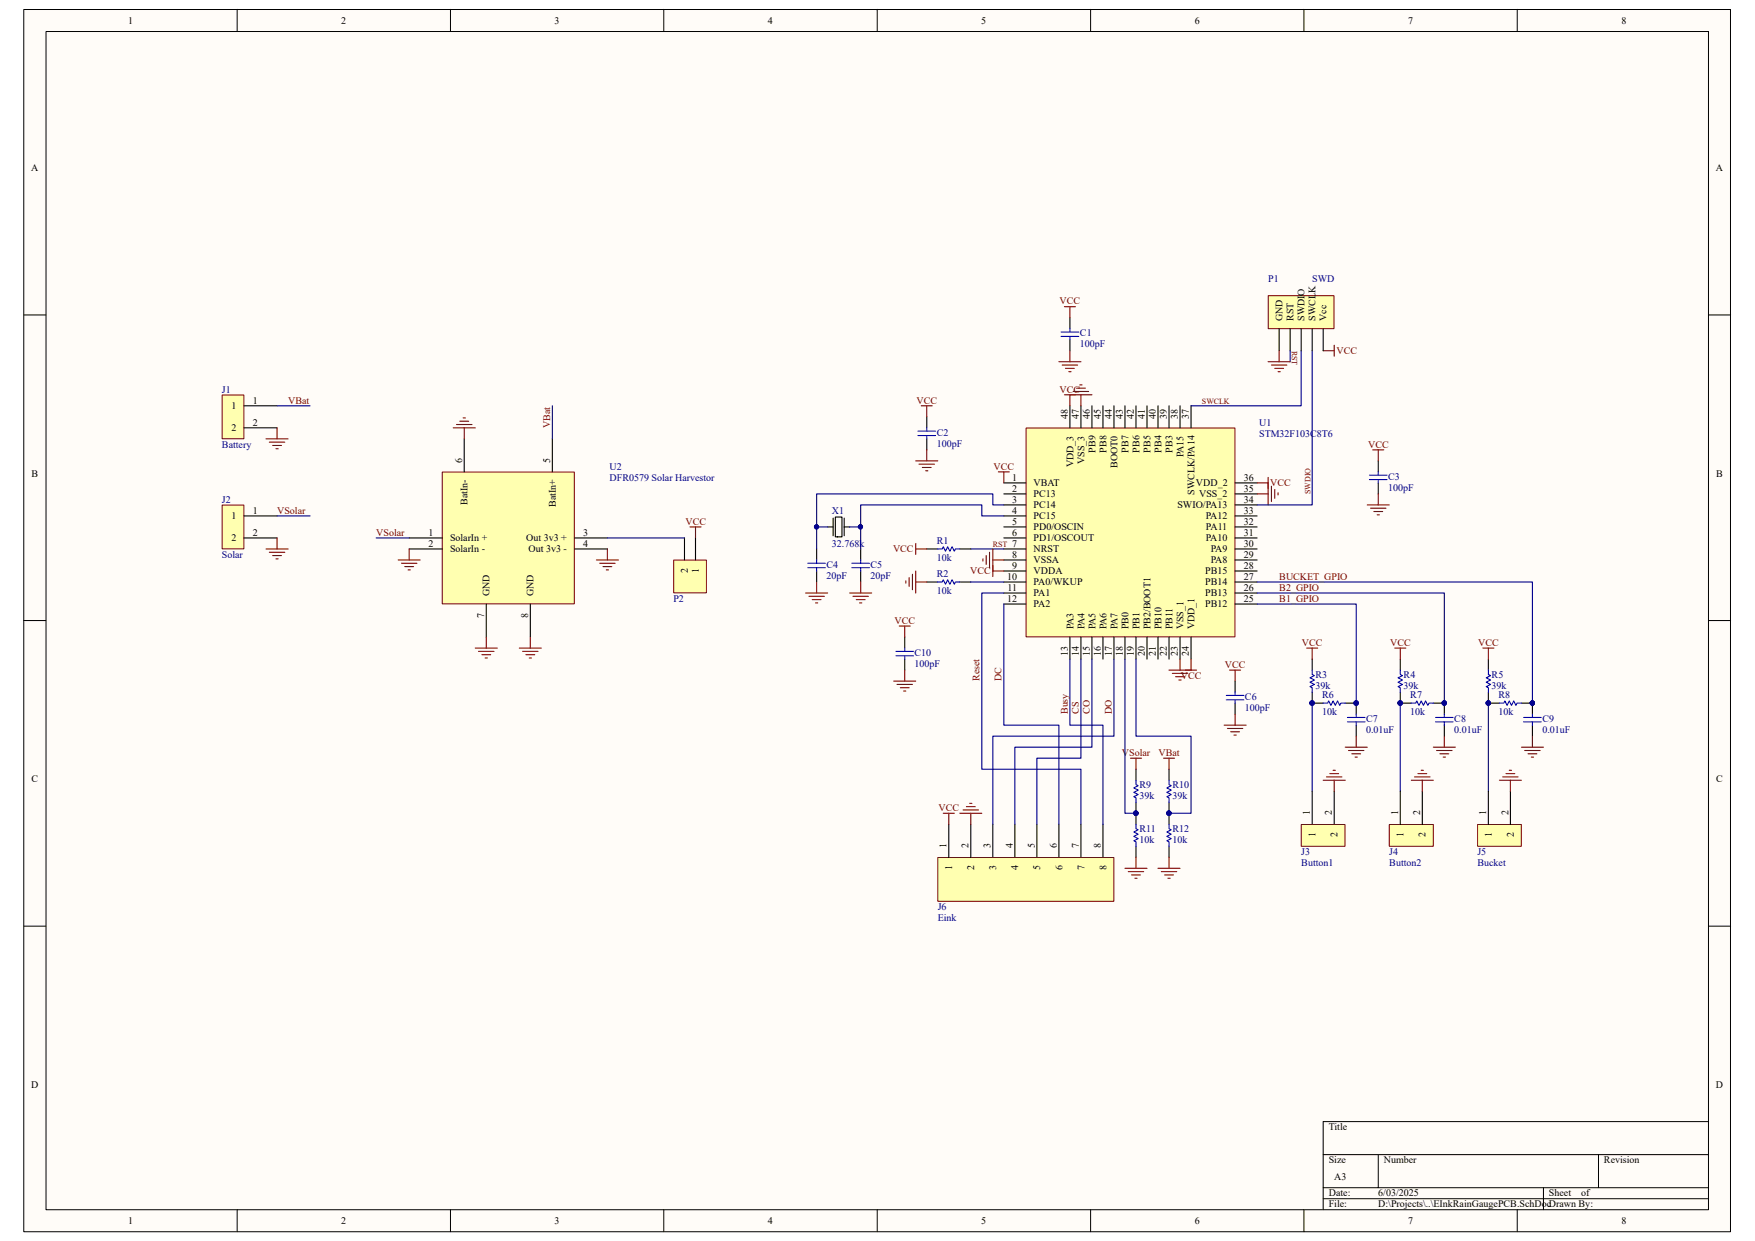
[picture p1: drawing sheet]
<svg xmlns="http://www.w3.org/2000/svg" width="297mm" height="210mm" viewBox="0 0 297 210" stroke-linecap="round" stroke-linejoin="round" font-family="sans-serif">
<path d="M4.1 1.7h288.8v206.7h-288.8z" fill="#fffcf8"/>
<path d="M4 1.6h288.9v206.8h-288.9z" fill="none" stroke="#000" stroke-width=".17"/>
<path d="M7.8 5.4h281.3v199.3h-281.3z" fill="#fffcf8"/>
<g fill="none" stroke="#000" stroke-width=".17">
<path d="M7.8 5.3h281.3v199.4h-281.3zM40.1 1.6v3.7M76.2 1.6v3.7M112.3 1.6v3.7M148.5 1.6v3.7M184.6 1.6v3.7M220.7 1.6v3.7M256.8 1.6v3.7M4 53.3h3.7M289.2 53.3h3.7M4 105h3.7M289.2 105h3.7"/>
<path d="M4 156.7h3.7M289.2 156.7h3.7M223.9 195.4h65.3M233.3 195.4v5.6M270.5 195.4v5.6M289.2 189.8h-65.3v14.9M40.1 204.7v3.7M76.2 204.7v3.7M112.3 204.7v3.7M148.5 204.7v3.7M184.6 204.7v3.7M220.7 204.7v3.7"/>
<path d="M223.9 201h65.3M223.9 202.9h65.3M256.8 204.7v3.7M261.2 201v3.7"/>
</g>
<path d="M156.8 70.5v1.9M156.8 74.3v1.8" fill="none" stroke="#000" stroke-width=".19"/>
<path d="M155.4 73h2.9M155.4 73.7h2.9M156.8 72.4v.6M156.8 73.7v.6" fill="none" stroke="#00f" stroke-width=".19"/>
<path d="M155 78h3.7M155.5 78.6h2.6M155.9 68.7h1.9M156.1 79.1h1.5M156.7 79.7h.3M156.8 68.7v1.8M156.8 76.1v1.9" fill="none" stroke="#800000" stroke-width=".19"/>
<path d="M74.9 79.9h22.3v22.3h-22.3z" fill="#ffffb0"/>
<path d="M74.8 79.9h22.4v22.3h-22.4z" fill="none" stroke="#800000" stroke-width=".17"/>
<path d="M78.6 74.3v5.6M93.5 74.3v5.6M69.2 91h5.6M69.2 92.9h5.6M97.2 91h5.6M97.2 92.9h5.6M82.3 102.2v5.6M89.7 102.2v5.6" fill="none" stroke="#000" stroke-width=".19"/>
<g fill="none" stroke="#800000" stroke-width=".19">
<path d="M76.7 72.4h3.7M77.3 71.8h2.6M77.8 71.3h1.5M78.4 70.7h.4M78.6 72.4v1.9M67.4 94.8h3.7M67.9 95.3h2.7M68.5 95.9h1.5M69.1 96.4h.3M69.2 92.9v1.9M100.9 94.8h3.8M101.5 95.3h2.6"/>
<path d="M102 95.9h1.5M102.6 96.4h.4M102.8 92.9v1.9M80.4 109.7h3.8M81 110.2h2.6M81.5 110.8h1.5M82.1 111.4h.4M82.3 107.8v1.9M87.9 109.7h3.7M88.4 110.2h2.7M89 110.8h1.5M89.6 111.4h.3"/>
<path d="M89.7 107.8v1.9"/>
</g>
<path d="M93.5 68.7v5.6M63.7 91h5.5" fill="none" stroke="#000080" stroke-width=".19"/>
<path d="M37.6 85.5h3.7v7.4h-3.7z" fill="#ffffb0"/>
<path d="M37.6 85.5h3.7v7.4h-3.7z" fill="none" stroke="#800000" stroke-width=".17"/>
<path d="M41.3 87.3h5.6M41.3 91h5.6" fill="none" stroke="#000" stroke-width=".19"/>
<path d="M37.6 66.9h3.7v7.4h-3.7z" fill="#ffffb0"/>
<path d="M37.6 66.8h3.7v7.5h-3.7z" fill="none" stroke="#800000" stroke-width=".17"/>
<path d="M41.3 68.7h5.6M41.3 72.4h5.6M138.2 92.9v1.9M138.2 96.6v1.9M140.1 89.2h.9M141 87.7v3M141.4 87.5h1.1v3.4h-1.1zM142.9 89.2h.9M142.9 87.7v3M145.7 92.9v1.9M145.7 96.6v1.9" fill="none" stroke="#000" stroke-width=".19"/>
<path d="M46.9 68.7h5.6M46.9 87.3h5.6" fill="none" stroke="#000080" stroke-width=".19"/>
<path d="M45 74.3h3.7M45.6 74.8h2.6M46.1 75.4h1.5M46.7 75.9h.4M46.9 72.4v1.9M45 92.9h3.7M45.6 93.5h2.6M46.1 94h1.5M46.7 94.6h.4M46.9 91v1.9" fill="none" stroke="#800000" stroke-width=".19"/>
<path d="M136.7 95.3h3M136.7 96.1h3M138.2 94.8v.5M138.2 96.1v.5M144.2 95.3h3M144.2 96.1h3M145.7 94.8v.5M145.7 96.1v.5" fill="none" stroke="#00f" stroke-width=".19"/>
<path d="M173.7 72.5h35.3v35.3h-35.3z" fill="#ffffb0"/>
<path d="M173.7 72.4h35.3v35.4h-35.3z" fill="none" stroke="#800000" stroke-width=".17"/>
<g fill="none" stroke="#000" stroke-width=".19">
<path d="M181.1 68.7v3.7M182.9 68.7v3.7M184.8 68.7v3.7M186.7 68.7v3.7M188.5 68.7v3.7M190.4 68.7v3.7M192.3 68.7v3.7M194.1 68.7v3.7M196 68.7v3.7M197.8 68.7v3.7M199.7 68.7v3.7M201.6 68.7v3.7"/>
<path d="M169.9 81.7h3.7M169.9 83.6h3.7M169.9 85.4h3.7M169.9 87.3h3.7M169.9 89.2h3.7M169.9 91h3.7M169.9 92.9h3.7M169.9 94.8h3.7M169.9 96.6h3.7M169.9 98.5h3.7M209 81.7h3.8M209 83.6h3.8"/>
<path d="M209 85.4h3.8M209 87.3h3.8M209 89.2h3.8M209 91h3.8M209 92.9h3.8M209 94.8h3.8M209 96.6h3.8M209 98.5h3.8M169.9 100.4h3.7M169.9 102.2h3.7M181.1 107.8v3.7M182.9 107.8v3.7"/>
<path d="M184.8 107.8v3.7M186.7 107.8v3.7M188.5 107.8v3.7M190.4 107.8v3.7M192.3 107.8v3.7M194.1 107.8v3.7M196 107.8v3.7M197.8 107.8v3.7M199.7 107.8v3.7M201.6 107.8v3.7M209 100.4h3.8M209 102.2h3.8"/>
</g>
<path d="M169 79.9h1.8M169.9 79.9v1.8M138.2 98.5v1.9M145.7 98.5v1.9M136.3 100.4h3.8M136.9 100.9h2.6M137.5 101.5h1.5M138 102h.4M143.8 100.4h3.7M144.4 100.9h2.6M144.9 101.5h1.5M145.5 102h.3" fill="none" stroke="#800000" stroke-width=".19"/>
<path d="M169.9 85.4h-1.9v-1.8h-29.8v5.6M169.9 87.3h-3.7v-1.9h-20.5v3.8" fill="none" stroke="#000080" stroke-width=".19"/>
<g fill="#000080" stroke="#000080" stroke-width=".17">
<circle cx="138.2" cy="89.2" r=".35"/>
<circle cx="145.6" cy="89.2" r=".35"/>
</g>
<path d="M158.7 145.2h29.8v7.3h-29.8z" fill="#ffffb0"/>
<path d="M158.7 145.1h29.8v7.4h-29.8z" fill="none" stroke="#800000" stroke-width=".17"/>
<path d="M160.6 139.5v5.6M164.3 139.5v5.6M168 139.5v5.6M171.8 139.5v5.6M175.5 139.5v5.6M179.2 139.5v5.6M182.9 139.5v5.6M186.7 139.5v5.6" fill="none" stroke="#000" stroke-width=".19"/>
<path d="M223.9 59.4h1.9M225.8 58.4v1.9M212.8 81.7h1.8M212.8 83.6h1.8M214.6 80.8v4.6M215.2 82.3v2.6M215.7 82.8v1.5M216.3 83.4v.4" fill="none" stroke="#800000" stroke-width=".19"/>
<path d="M220.2 59.4v9.3h-18.6M222.1 59.4v26h-9.3" fill="none" stroke="#000080" stroke-width=".19"/>
<path d="M214.7 50.1h11.1v5.5h-11.1z" fill="#ffffb0"/>
<path d="M214.6 50h11.2v5.6h-11.2z" fill="none" stroke="#800000" stroke-width=".17"/>
<g fill="none" stroke="#000" stroke-width=".19">
<path d="M181.1 53.8v1.8M181.1 57.5v1.9M216.5 55.6v3.8M218.3 55.6v3.8M220.2 55.6v3.8M222.1 55.6v3.8M223.9 55.6v3.8M233.3 78v1.9M156.8 92.9h1.9M162.4 92.9h1.9M233.3 81.7v1.9M209 115.3v1.8"/>
<path d="M209 119v1.9M222.1 111.5v1.9M222.1 117.1v1.9h1.8M227.7 119h1.8v1.9M229.5 122.7v1.9"/>
</g>
<path d="M218.3 59.4v1.8M164.3 92.9h5.6M212.8 98.5h46.5v20.5M212.8 100.4h31.6v18.6M222.1 119v14.9" fill="none" stroke="#000080" stroke-width=".19"/>
<g fill="none" stroke="#800000" stroke-width=".19">
<path d="M180.1 51.9h1.9M181.1 51.9v1.9M181.1 59.4v1.8M216.5 59.4v1.8M179.2 61.2h3.7M179.8 61.8h2.6M180.1 66.8h4.7M180.3 62.3h1.5M180.9 62.9h.4M181.1 66.8v1.9M181.6 66.3h2.6M182.2 65.7h1.5"/>
<path d="M182.7 65.1h.4M182.9 66.8v1.9M214.6 61.2h3.7M215.2 61.8h2.6M215.7 62.3h1.5M216.3 62.9h.4M232.3 76.1h1.9M233.3 76.1v1.9M155 92v1.8M155 92.9h1.8M231.4 85.4h3.7M231.9 86h2.7"/>
<path d="M232.5 86.6h1.5M233.1 87.1h.3M233.3 83.6v1.8M197.8 113.4h4.7M198.4 114h2.6M199 114.5h1.5M199.5 115.1h.4M199.7 111.5v1.9M201.6 111.5v1.9M208.1 113.4h1.9M209 113.4v1.9M221.1 109.7h1.9"/>
<path d="M222.1 109.7v1.8M207.2 122.7h3.7M207.7 123.3h2.6M208.3 123.8h1.5M208.8 124.4h.4M209 120.9v1.8M227.7 126.4h3.7M228.2 127h2.6M228.8 127.6h1.5M229.3 128.1h.4M229.5 124.6v1.8"/>
</g>
<g fill="none" stroke="#00f" stroke-width=".19">
<path d="M179.6 56.2h3M179.6 56.9h3M181.1 55.6v.6M181.1 56.9v.6M233.3 79.9v.5M158.7 92.9h.8l.1-.4 .4 .8 .4-.8 .4 .8 .3-.8 .4 .8 .2-.4h.7M231.8 80.4h2.9M231.8 81.2h2.9M233.3 81.2v.5M207.5 117.7h3M207.5 118.4h3M209 117.1v.6"/>
<path d="M209 118.4v.6M222.1 113.4v.7l.3 .2-.7 .4 .7 .4-.7 .4 .7 .3-.7 .4 .4 .2v.7M223.9 119h.8l.2-.4 .3 .8 .4-.8 .4 .8 .4-.8 .3 .8 .2-.4h.8M228 121.4h3M228 122.2h3M229.5 120.9v.5M229.5 122.2v.5"/>
</g>
<g fill="#000080" stroke="#000080" stroke-width=".17">
<circle cx="244.4" cy="119" r=".35"/>
<circle cx="259.3" cy="119" r=".35"/>
<circle cx="229.5" cy="119" r=".35"/>
<circle cx="222" cy="119" r=".35"/>
</g>
<path d="M220.3 139.6h7.3v3.6h-7.3z" fill="#ffffb0"/>
<path d="M220.2 139.5h7.4v3.7h-7.4z" fill="none" stroke="#800000" stroke-width=".17"/>
<path d="M237 111.5v1.9M237 117.1v1.9h1.8M242.6 119h1.8v1.9M222.1 133.9v5.6M225.8 133.9v5.6M244.4 122.7v1.9" fill="none" stroke="#000" stroke-width=".19"/>
<path d="M212.8 102.2h16.7v16.8M237 119v14.9" fill="none" stroke="#000080" stroke-width=".19"/>
<g fill="#000080" stroke="#000080" stroke-width=".17">
<circle cx="229.5" cy="119" r=".35"/>
<circle cx="244.4" cy="119" r=".35"/>
<circle cx="237" cy="119" r=".35"/>
</g>
<path d="M236 109.7h1.9M237 109.7v1.8M223.9 132h3.8M224.5 131.5h2.6M225.1 130.9h1.4M225.6 130.4h.4M225.8 132v1.9M242.6 126.4h3.7M243.1 127h2.6M243.7 127.6h1.5M244.2 128.1h.4M244.4 124.6v1.8" fill="none" stroke="#800000" stroke-width=".19"/>
<path d="M237 113.4v.7l.4 .2-.8 .4 .8 .4-.8 .4 .8 .3-.8 .4 .4 .2v.7M238.8 119h.8l.2-.4 .3 .8 .4-.8 .4 .8 .4-.8 .3 .8 .2-.4h.8M242.9 121.4h3M242.9 122.2h3M244.4 120.9v.5M244.4 122.2v.5" fill="none" stroke="#00f" stroke-width=".19"/>
<path d="M235.2 139.6h7.4v3.6h-7.4z" fill="#ffffb0"/>
<path d="M235.1 139.5h7.5v3.7h-7.5z" fill="none" stroke="#800000" stroke-width=".17"/>
<path d="M251.9 111.5v1.9M251.9 117.1v1.9h1.9M257.5 119h1.8v1.9M237 133.9v5.6M240.7 133.9v5.6M259.3 122.7v1.9" fill="none" stroke="#000" stroke-width=".19"/>
<path d="M251 109.7h1.8M251.9 109.7v1.8M238.8 132h3.8M239.4 131.5h2.6M240 130.9h1.5M240.5 130.4h.4M240.7 132v1.9M257.5 126.4h3.7M258 127h2.6M258.6 127.6h1.5M259.2 128.1h.3M259.3 124.6v1.8" fill="none" stroke="#800000" stroke-width=".19"/>
<g fill="#000080" stroke="#000080" stroke-width=".17">
<circle cx="259.3" cy="119" r=".35"/>
<circle cx="251.9" cy="119" r=".35"/>
</g>
<path d="M251.9 113.4v.7l.4 .2-.8 .4 .8 .4-.8 .4 .8 .3-.8 .4 .4 .2v.7M253.8 119h.7l.2-.4 .4 .8 .3-.8 .4 .8 .4-.8 .3 .8 .2-.4h.8M257.9 121.4h2.9M257.9 122.2h2.9M259.3 120.9v.5M259.3 122.2v.5" fill="none" stroke="#00f" stroke-width=".19"/>
<path d="M251.9 119v14.9" fill="none" stroke="#000080" stroke-width=".19"/>
<path d="M250.1 139.6h7.4v3.6h-7.4z" fill="#ffffb0"/>
<path d="M250.1 139.5h7.4v3.7h-7.4z" fill="none" stroke="#800000" stroke-width=".17"/>
<path d="M156.8 98.5h1.9M162.4 98.5h1.9M153.1 107.8v1.9M153.1 111.5v1.9M192.3 130.2v1.8M192.3 135.8v3.7M197.8 130.2v1.8M197.8 135.8v3.7M251.9 133.9v5.6M255.6 133.9v5.6M192.3 143.2v1.9M197.8 143.2v1.9" fill="none" stroke="#000" stroke-width=".19"/>
<g fill="none" stroke="#800000" stroke-width=".19">
<path d="M116.8 89.2h1.8M117.7 89.2v1.8M153.3 98.3v.4M153.9 97.7v1.5M154.4 97.2v2.6M155 96.6v3.8M155 98.5h1.8M166.3 94.6v.4M166.9 94v1.5M167.5 93.5v2.6M168 92.9v4.7M168 96.6h1.9"/>
<path d="M168 94.8h1.9M151.3 115.3h3.7M151.8 115.8h2.6M152.2 105.9h1.8M152.4 116.4h1.5M152.9 116.9h.4M153.1 105.9v1.9M153.1 113.4v1.9M159.6 137.6h1.9M160.6 137.6v1.9M162.4 137.6h3.8M163 137.1h2.6"/>
<path d="M163.5 136.5h1.5M164.1 136h.4M164.3 137.6v1.9M191.3 128.3h1.9M192.3 128.3v1.9M196.9 128.3h1.9M197.8 128.3v1.9M253.8 132h3.7M254.3 131.5h2.6M254.9 130.9h1.5M255.4 130.4h.4M255.6 132v1.9"/>
<path d="M190.4 146.9h3.7M190.9 147.5h2.7M191.5 148.1h1.5M192.1 148.6h.3M192.3 145.1v1.8M196 146.9h3.7M196.5 147.5h2.6M197.1 148.1h1.5M197.7 148.6h.3M197.8 145.1v1.8"/>
</g>
<path d="M140.1 89.2h-1.9v3.7M143.8 89.2h1.9v3.7M164.3 98.5h5.6M169.9 102.2v20.5h9.3v16.8M169.9 100.4h-3.7v29.8h16.7v9.3M181.1 111.5v11.2h5.6v16.8M182.9 111.5v16.8h-7.4v11.2M184.8 111.5v14.9h-13v13.1M188.5 111.5v13.1h-20.5v14.9M190.4 111.5v26.1h1.9M192.3 111.5v13.1h9.3v13h-3.8" fill="none" stroke="#000080" stroke-width=".19"/>
<path d="M158.7 98.5h.8l.1-.4 .4 .8 .4-.8 .4 .8 .3-.8 .4 .8 .2-.4h.7M151.6 110.2h3M151.6 111h3M153.1 109.7v.5M153.1 111v.5M192.3 132v.8l.3 .2-.7 .3 .7 .4-.7 .4 .7 .4-.7 .3 .4 .2v.8M192.3 139.5v.7l.3 .2-.7 .4 .7 .4-.7 .3 .7 .4-.7 .4 .4 .2v.7M197.8 132v.8l.4 .2-.7 .3 .7 .4-.7 .4 .7 .4-.7 .3 .3 .2v.8M197.8 139.5v.7l.4 .2-.7 .4 .7 .4-.7 .3 .7 .4-.7 .4 .3 .2v.7" fill="none" stroke="#00f" stroke-width=".19"/>
<g fill="#000080" stroke="#000080" stroke-width=".17">
<circle cx="197.8" cy="137.6" r=".35"/>
<circle cx="192.2" cy="137.6" r=".35"/>
<circle cx="138.2" cy="89.2" r=".35"/>
<circle cx="145.6" cy="89.2" r=".35"/>
</g>
<path d="M114 94.8h5.5v5.5h-5.5z" fill="#ffffb0"/>
<path d="M114 94.8h5.5v5.5h-5.5z" fill="none" stroke="#800000" stroke-width=".17"/>
<path d="M115.8 91v3.8M117.7 91v3.8" fill="none" stroke="#000" stroke-width=".19"/>
<path d="M102.8 91h13" fill="none" stroke="#000080" stroke-width=".19"/>
<g font-size="1.7">
<text x="21.7" y="4">1</text>
<text x="57.7" y="4">2</text>
<text x="93.9" y="4">3</text>
<text x="130" y="4">4</text>
<text x="166.1" y="4">5</text>
<text x="202.2" y="4">6</text>
<text x="238.3" y="4">7</text>
<text x="274.4" y="4">8</text>
<text x="5.3" y="29">A</text>
<text x="290.4" y="29">A</text>
<text x="217" y="54.3" transform="rotate(-90 217 54.3)">GND</text>
<text x="218.9" y="54.3" transform="rotate(-90 218.9 54.3)">RST</text>
<text x="220.8" y="54.3" transform="rotate(-90 220.8 54.3)">SWDIO</text>
<text x="222.6" y="54.3" transform="rotate(-90 222.6 54.3)">SWCLK</text>
<text x="224.5" y="54.3" transform="rotate(-90 224.5 54.3)">Vcc</text>
<text x="39.2" y="69.3">1</text>
<text x="42.8" y="68.3">1</text>
<text x="180.7" y="70.9" transform="rotate(-90 180.7 70.9)">48</text>
<text x="182.6" y="70.9" transform="rotate(-90 182.6 70.9)">47</text>
<text x="184.4" y="70.9" transform="rotate(-90 184.4 70.9)">46</text>
<text x="186.3" y="70.9" transform="rotate(-90 186.3 70.9)">45</text>
<text x="188.2" y="70.9" transform="rotate(-90 188.2 70.9)">44</text>
<text x="190" y="70.9" transform="rotate(-90 190 70.9)">43</text>
<text x="191.9" y="70.9" transform="rotate(-90 191.9 70.9)">42</text>
<text x="193.8" y="70.9" transform="rotate(-90 193.8 70.9)">41</text>
<text x="195.6" y="70.9" transform="rotate(-90 195.6 70.9)">40</text>
<text x="197.5" y="70.9" transform="rotate(-90 197.5 70.9)">39</text>
<text x="199.3" y="70.9" transform="rotate(-90 199.3 70.9)">38</text>
<text x="201.2" y="70.9" transform="rotate(-90 201.2 70.9)">37</text>
<text x="39.2" y="73">2</text>
<text x="42.8" y="72.1">2</text>
<text x="185.4" y="76.6" transform="rotate(-90 185.4 76.6)">PB9</text>
<text x="187.2" y="76.6" transform="rotate(-90 187.2 76.6)">PB8</text>
<text x="191" y="76.6" transform="rotate(-90 191 76.6)">PB7</text>
<text x="192.8" y="76.6" transform="rotate(-90 192.8 76.6)">PB6</text>
<text x="194.7" y="76.6" transform="rotate(-90 194.7 76.6)">PB5</text>
<text x="196.6" y="76.6" transform="rotate(-90 196.6 76.6)">PB4</text>
<text x="198.4" y="76.6" transform="rotate(-90 198.4 76.6)">PB3</text>
<text x="200.3" y="77.4" transform="rotate(-90 200.3 77.4)">PA15</text>
<text x="5.3" y="80.6">B</text>
<text x="78.2" y="78.4" transform="rotate(-90 78.2 78.4)">6</text>
<text x="93.1" y="78.4" transform="rotate(-90 93.1 78.4)">5</text>
<text x="171.3" y="81.4">1</text>
<text x="171.3" y="83.2">2</text>
<text x="174.9" y="82.3">VBAT</text>
<text x="181.6" y="79" transform="rotate(-90 181.6 79)">VDD_3</text>
<text x="183.5" y="78.5" transform="rotate(-90 183.5 78.5)">VSS_3</text>
<text x="189.1" y="79.1" transform="rotate(-90 189.1 79.1)">BOOT0</text>
<text x="202.1" y="83.7" transform="rotate(-90 202.1 83.7)">SWCLK/PA14</text>
<text x="202.4" y="82.3">VDD_2</text>
<text x="210.5" y="83.2">35</text>
<text x="210.5" y="81.4">36</text>
<text x="290.4" y="80.6">B</text>
<text x="39.2" y="87.9">1</text>
<text x="42.8" y="87">1</text>
<text x="79.1" y="85.5" transform="rotate(-90 79.1 85.5)">BatIn-</text>
<text x="94.1" y="85.9" transform="rotate(-90 94.1 85.9)">BatIn+</text>
<text x="171.3" y="85.1">3</text>
<text x="171.3" y="87">4</text>
<text x="171.3" y="88.8">5</text>
<text x="174.9" y="84.2">PC13</text>
<text x="174.9" y="86">PC14</text>
<text x="174.9" y="87.9">PC15</text>
<text x="174.9" y="89.7">PD0/OSCIN</text>
<text x="199.3" y="86">SWIO/PA13</text>
<text x="202.9" y="84.2">VSS_2</text>
<text x="204" y="87.9">PA12</text>
<text x="204.1" y="89.7">PA11</text>
<text x="210.5" y="88.8">32</text>
<text x="210.5" y="87">33</text>
<text x="210.5" y="85.1">34</text>
<text x="39.2" y="91.6">2</text>
<text x="42.8" y="90.7">2</text>
<text x="72.5" y="90.7">1</text>
<text x="72.5" y="92.5">2</text>
<text x="76.2" y="91.6">SolarIn +</text>
<text x="76.2" y="93.5">SolarIn -</text>
<text x="89.1" y="91.6">Out 3v3 +</text>
<text x="89.5" y="93.5">Out 3v3 -</text>
<text x="98.7" y="90.7">3</text>
<text x="98.7" y="92.5">4</text>
<text x="171.3" y="90.7">6</text>
<text x="171.3" y="92.5">7</text>
<text x="171.3" y="94.4">8</text>
<text x="174.9" y="91.6">PD1/OSCOUT</text>
<text x="174.9" y="93.5">NRST</text>
<text x="174.9" y="95.3">VSSA</text>
<text x="204" y="91.6">PA10</text>
<text x="204.9" y="95.3">PA8</text>
<text x="204.9" y="93.5">PA9</text>
<text x="210.5" y="94.4">29</text>
<text x="210.5" y="92.5">30</text>
<text x="210.5" y="90.7">31</text>
<text x="82.8" y="100.9" transform="rotate(-90 82.8 100.9)">GND</text>
<text x="90.3" y="100.9" transform="rotate(-90 90.3 100.9)">GND</text>
<text x="116.4" y="96.9" transform="rotate(-90 116.4 96.9)">2</text>
<text x="118.3" y="96.9" transform="rotate(-90 118.3 96.9)">1</text>
<text x="170.4" y="98.1">10</text>
<text x="170.4" y="101.9">12</text>
<text x="170.5" y="100">11</text>
<text x="171.3" y="96.3">9</text>
<text x="174.9" y="97.2">VDDA</text>
<text x="174.9" y="99.1">PA0/WKUP</text>
<text x="174.9" y="100.9">PA1</text>
<text x="204" y="100.9">PB13</text>
<text x="204" y="99.1">PB14</text>
<text x="204" y="97.2">PB15</text>
<text x="210.5" y="101.9">25</text>
<text x="210.5" y="100">26</text>
<text x="210.5" y="98.1">27</text>
<text x="210.5" y="96.3">28</text>
<text x="81.9" y="104.6" transform="rotate(-90 81.9 104.6)">7</text>
<text x="89.4" y="104.6" transform="rotate(-90 89.4 104.6)">8</text>
<text x="174.9" y="102.8">PA2</text>
<text x="181.6" y="106.5" transform="rotate(-90 181.6 106.5)">PA3</text>
<text x="183.5" y="106.5" transform="rotate(-90 183.5 106.5)">PA4</text>
<text x="185.4" y="106.5" transform="rotate(-90 185.4 106.5)">PA5</text>
<text x="187.2" y="106.5" transform="rotate(-90 187.2 106.5)">PA6</text>
<text x="189.1" y="106.5" transform="rotate(-90 189.1 106.5)">PA7</text>
<text x="191" y="106.5" transform="rotate(-90 191 106.5)">PB0</text>
<text x="192.8" y="106.5" transform="rotate(-90 192.8 106.5)">PB1</text>
<text x="194.7" y="106.5" transform="rotate(-90 194.7 106.5)">PB2/BOOT1</text>
<text x="196.6" y="106.5" transform="rotate(-90 196.6 106.5)">PB10</text>
<text x="198.4" y="106.5" transform="rotate(-90 198.4 106.5)">PB11</text>
<text x="200.3" y="106.5" transform="rotate(-90 200.3 106.5)">VSS_1</text>
<text x="202.1" y="106.5" transform="rotate(-90 202.1 106.5)">VDD_1</text>
<text x="204" y="102.8">PB12</text>
<text x="180.7" y="111" transform="rotate(-90 180.7 111)">13</text>
<text x="182.6" y="111" transform="rotate(-90 182.6 111)">14</text>
<text x="184.4" y="111" transform="rotate(-90 184.4 111)">15</text>
<text x="186.3" y="111" transform="rotate(-90 186.3 111)">16</text>
<text x="188.2" y="111" transform="rotate(-90 188.2 111)">17</text>
<text x="190" y="111" transform="rotate(-90 190 111)">18</text>
<text x="191.9" y="111" transform="rotate(-90 191.9 111)">19</text>
<text x="193.8" y="111" transform="rotate(-90 193.8 111)">20</text>
<text x="195.6" y="111" transform="rotate(-90 195.6 111)">21</text>
<text x="197.5" y="111" transform="rotate(-90 197.5 111)">22</text>
<text x="199.3" y="111" transform="rotate(-90 199.3 111)">23</text>
<text x="201.2" y="111" transform="rotate(-90 201.2 111)">24</text>
<text x="5.3" y="132.4">C</text>
<text x="290.4" y="132.4">C</text>
<text x="160.2" y="143.6" transform="rotate(-90 160.2 143.6)">1</text>
<text x="163.9" y="143.6" transform="rotate(-90 163.9 143.6)">2</text>
<text x="167.6" y="143.6" transform="rotate(-90 167.6 143.6)">3</text>
<text x="171.4" y="143.6" transform="rotate(-90 171.4 143.6)">4</text>
<text x="175.1" y="143.6" transform="rotate(-90 175.1 143.6)">5</text>
<text x="178.9" y="143.6" transform="rotate(-90 178.9 143.6)">6</text>
<text x="182.6" y="143.6" transform="rotate(-90 182.6 143.6)">7</text>
<text x="186.3" y="143.6" transform="rotate(-90 186.3 143.6)">8</text>
<text x="221.7" y="138" transform="rotate(-90 221.7 138)">1</text>
<text x="222.6" y="141.6" transform="rotate(-90 222.6 141.6)">1</text>
<text x="225.4" y="138" transform="rotate(-90 225.4 138)">2</text>
<text x="226.4" y="141.6" transform="rotate(-90 226.4 141.6)">2</text>
<text x="236.6" y="138" transform="rotate(-90 236.6 138)">1</text>
<text x="237.5" y="141.6" transform="rotate(-90 237.5 141.6)">1</text>
<text x="240.3" y="138" transform="rotate(-90 240.3 138)">2</text>
<text x="241.3" y="141.6" transform="rotate(-90 241.3 141.6)">2</text>
<text x="251.5" y="138" transform="rotate(-90 251.5 138)">1</text>
<text x="252.5" y="141.6" transform="rotate(-90 252.5 141.6)">1</text>
<text x="255.3" y="138" transform="rotate(-90 255.3 138)">2</text>
<text x="256.2" y="141.6" transform="rotate(-90 256.2 141.6)">2</text>
<text x="161.1" y="147.2" transform="rotate(-90 161.1 147.2)">1</text>
<text x="164.8" y="147.2" transform="rotate(-90 164.8 147.2)">2</text>
<text x="168.6" y="147.2" transform="rotate(-90 168.6 147.2)">3</text>
<text x="172.3" y="147.2" transform="rotate(-90 172.3 147.2)">4</text>
<text x="176.1" y="147.2" transform="rotate(-90 176.1 147.2)">5</text>
<text x="179.8" y="147.2" transform="rotate(-90 179.8 147.2)">6</text>
<text x="183.5" y="147.2" transform="rotate(-90 183.5 147.2)">7</text>
<text x="187.2" y="147.2" transform="rotate(-90 187.2 147.2)">8</text>
<text x="5.3" y="184.1">D</text>
<text x="290.4" y="184.1">D</text>
<text x="224.9" y="191.3">Title</text>
<text x="224.9" y="196.9">Size</text>
<text x="234.2" y="196.9">Number</text>
<text x="271.4" y="196.9">Revision</text>
<text x="224.9" y="202.5">Date:</text>
<text x="225.8" y="199.7">A3</text>
<text x="233.3" y="202.5">6/03/2025</text>
<text x="262.1" y="202.5">Sheet</text>
<text x="267.6" y="202.5">of</text>
<text x="21.7" y="207.1">1</text>
<text x="57.7" y="207.1">2</text>
<text x="93.9" y="207.1">3</text>
<text x="130" y="207.1">4</text>
<text x="166.1" y="207.1">5</text>
<text x="202.2" y="207.1">6</text>
<text x="224.9" y="204.3">File:</text>
<text x="233.3" y="204.3">D:\Projects\..\EInkRainGaugePCB.SchDocDrawn By:</text>
<text x="238.3" y="207.1">7</text>
<text x="274.4" y="207.1">8</text>
</g>
<g font-size="1.7" fill="#000080">
<text x="214.6" y="47.8">P1</text>
<text x="222.1" y="47.8">SWD</text>
<text x="182.8" y="58.8">100pF</text>
<text x="182.8" y="56.9">C1</text>
<text x="37.5" y="66.5">J1</text>
<text x="37.5" y="75.8">Battery</text>
<text x="158.5" y="75.6">100pF</text>
<text x="158.5" y="73.7">C2</text>
<text x="213.1" y="72.1">U1</text>
<text x="213.1" y="73.9">STM32F103C8T6</text>
<text x="103.2" y="79.5">U2</text>
<text x="103.2" y="81.4">DFR0579 Solar Harvestor</text>
<text x="234.9" y="83">100pF</text>
<text x="234.9" y="81.2">C3</text>
<text x="37.5" y="85.1">J2</text>
<text x="140.8" y="87">X1</text>
<text x="37.5" y="94.4">Solar</text>
<text x="140.8" y="92.5">32.768k</text>
<text x="158.5" y="95">10k</text>
<text x="158.5" y="92">R1</text>
<text x="114" y="101.9">P2</text>
<text x="139.9" y="98">20pF</text>
<text x="139.9" y="96.1">C4</text>
<text x="147.3" y="98">20pF</text>
<text x="147.3" y="96.1">C5</text>
<text x="158.5" y="100.5">10k</text>
<text x="158.5" y="97.6">R2</text>
<text x="154.8" y="112.9">100pF</text>
<text x="154.8" y="111">C10</text>
<text x="210.7" y="118.4">C6</text>
<text x="222.6" y="116.6">39k</text>
<text x="222.6" y="114.7">R3</text>
<text x="223.7" y="118.1">R6</text>
<text x="237.5" y="116.6">39k</text>
<text x="237.5" y="114.7">R4</text>
<text x="238.7" y="118.1">R7</text>
<text x="252.4" y="116.6">39k</text>
<text x="252.4" y="114.7">R5</text>
<text x="253.6" y="118.1">R8</text>
<text x="210.7" y="120.3">100pF</text>
<text x="223.7" y="121.1">10k</text>
<text x="231.2" y="124">0.01uF</text>
<text x="231.2" y="122.2">C7</text>
<text x="238.7" y="121.1">10k</text>
<text x="246.1" y="124">0.01uF</text>
<text x="246.1" y="122.2">C8</text>
<text x="253.6" y="121.1">10k</text>
<text x="261" y="124">0.01uF</text>
<text x="261" y="122.2">C9</text>
<text x="192.8" y="135.2">39k</text>
<text x="192.8" y="133.3">R9</text>
<text x="198.4" y="135.2">39k</text>
<text x="198.4" y="133.3">R10</text>
<text x="192.8" y="142.7">10k</text>
<text x="192.8" y="140.8">R11</text>
<text x="198.4" y="142.7">10k</text>
<text x="198.4" y="140.8">R12</text>
<text x="220.2" y="144.7">J3</text>
<text x="220.2" y="146.6">Button1</text>
<text x="235.1" y="144.7">J4</text>
<text x="235.1" y="146.6">Button2</text>
<text x="250" y="144.7">J5</text>
<text x="250" y="146.6">Bucket</text>
<text x="158.7" y="154.1">J6</text>
<text x="158.7" y="155.9">Eink</text>
</g>
<g font-size="1.7" fill="#800000">
<text x="179.3" y="51.5">VCC</text>
<text x="226.2" y="59.9">VCC</text>
<text x="48.8" y="68.3">VBat</text>
<text x="155.1" y="68.3">VCC</text>
<text x="179.3" y="66.5">VCC</text>
<text x="93.1" y="72.4" transform="rotate(-90 93.1 72.4)">VBat</text>
<text x="231.5" y="75.8">VCC</text>
<text x="168.1" y="79.5">VCC</text>
<text x="215" y="82.3">VCC</text>
<text x="46.9" y="87">VSolar</text>
<text x="116" y="88.8">VCC</text>
<text x="63.7" y="90.7">VSolar</text>
<text x="151.1" y="93.5">VCC</text>
<text x="164.2" y="97.2">VCC</text>
<text x="216.5" y="101.9">B1_GPIO</text>
<text x="216.5" y="100">B2_GPIO</text>
<text x="216.5" y="98.1">BUCKET_GPIO</text>
<text x="151.4" y="105.6">VCC</text>
<text x="207.3" y="113">VCC</text>
<text x="220.3" y="109.3">VCC</text>
<text x="235.2" y="109.3">VCC</text>
<text x="250.1" y="109.3">VCC</text>
<text x="165.8" y="115.3" transform="rotate(-90 165.8 115.3)">Reset</text>
<text x="169.5" y="115.3" transform="rotate(-90 169.5 115.3)">DC</text>
<text x="199.9" y="114.9">VCC</text>
<text x="180.7" y="120.9" transform="rotate(-90 180.7 120.9)">Busy</text>
<text x="182.6" y="120.9" transform="rotate(-90 182.6 120.9)">CS</text>
<text x="184.4" y="120.9" transform="rotate(-90 184.4 120.9)">CO</text>
<text x="188.2" y="120.9" transform="rotate(-90 188.2 120.9)">DO</text>
<text x="189.9" y="127.9">VSolar</text>
<text x="196" y="127.9">VBat</text>
<text x="158.8" y="137.3">VCC</text>
</g>
<g font-size="1.4" fill="#800000">
<text x="218.7" y="59.3" transform="rotate(90 218.7 59.3)">RST</text>
<text x="203.4" y="68.4">SWCLK</text>
<text x="221.8" y="83.6" transform="rotate(-90 221.8 83.6)">SWDIO</text>
<text x="168" y="92.6">RST</text>
</g>
</svg>
